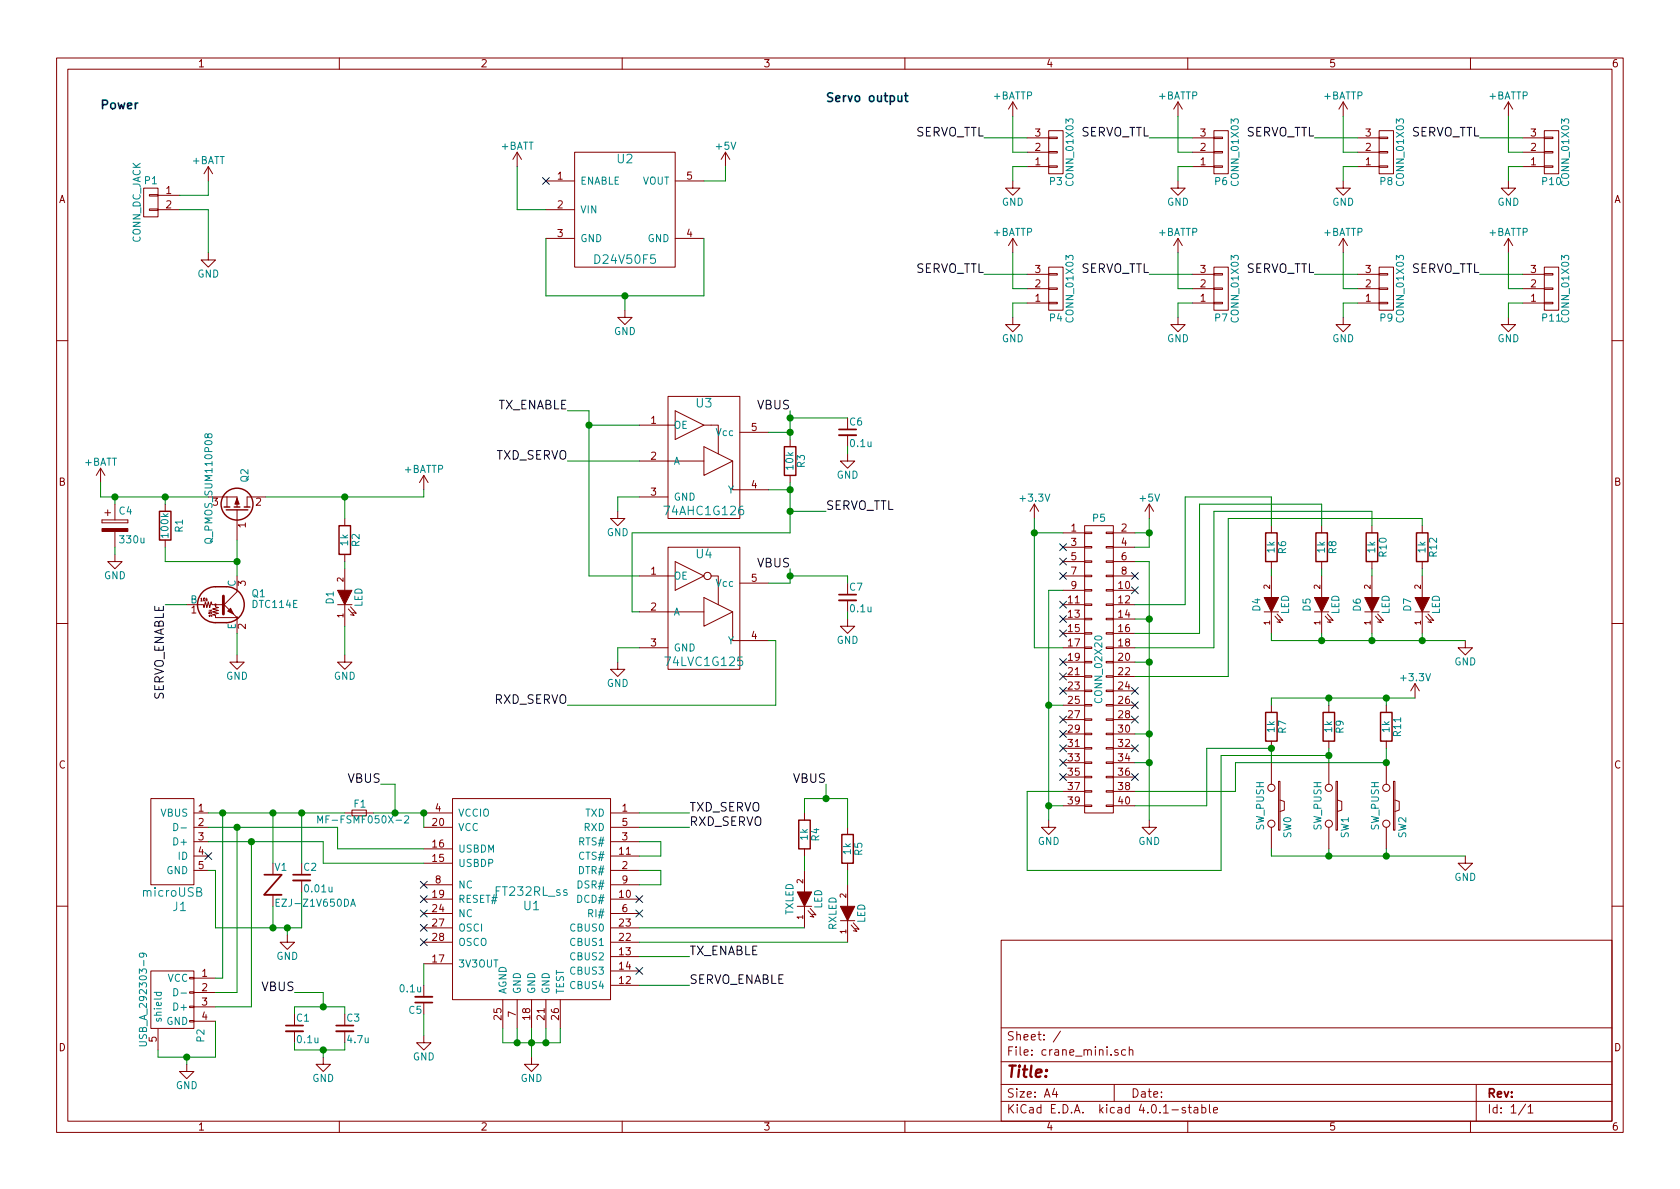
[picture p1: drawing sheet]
<svg xmlns="http://www.w3.org/2000/svg" width="297mm" height="210mm" viewBox="0 0 297 210" stroke-linecap="round" stroke-linejoin="round" font-family="sans-serif">
<g fill="none" stroke="#840000" stroke-width=".18">
<path d="M10 10.3h277v189.9h-277zM12 12.2h273v186.1h-273zM60 10.3v1.9M110 10.3v1.9M160 10.3v1.9M179.1 18l-.8 1.3M179.1 18v2.6M179.1 18l.7 1.3M208.3 18l-.8 1.3M208.3 18v2.6M208.3 18l.7 1.3M210 10.3v1.9"/>
<path d="M237.5 18v2.6M237.5 18l-.8 1.3M237.5 18l.8 1.3M260 10.3v1.9M266.7 18l-.8 1.3M266.7 18v2.6M266.7 18l.8 1.3M25.4 33.3h2.5v5h-2.5zM26.4 37h1.5v.2h-1.5zM26.4 34.4h1.5v.3h-1.5zM27.9 37.1h3.8M27.9 34.5h3.8"/>
<path d="M36.8 29.5l-.7 1.2M36.8 29.5v2.5M36.8 29.5l.8 1.2M91.4 26.9v2.6M91.4 26.9l-.7 1.3M91.4 26.9l.8 1.3M96.5 32h5.1M96.5 37.1h5.1M101.6 26.9h17.8v20.3h-17.8zM119.4 32h5.1M128.3 26.9l-.8 1.3M128.3 26.9v2.6"/>
<path d="M128.3 26.9l.7 1.3M179.1 32v1.3h1.2l-1.2 1.2-1.3-1.2h1.3M181.6 29.5h3.8M181.6 26.9h3.8M181.6 24.4h3.8M185.4 24.3h1.5v.2h-1.5zM185.4 26.8h1.5v.2h-1.5zM185.4 29.3h1.5v.3h-1.5zM185.4 23.1h2.6v7.6h-2.6zM208.3 32v1.3h1.2l-1.2 1.2-1.3-1.2h1.3M210.8 29.5h3.8M210.8 26.9h3.8"/>
<path d="M210.8 24.4h3.8M214.6 24.3h1.6v.2h-1.6zM214.6 26.8h1.6v.2h-1.6zM214.6 29.3h1.6v.3h-1.6zM214.6 23.1h2.6v7.6h-2.6zM237.5 32v1.3h1.3l-1.3 1.2-1.3-1.2h1.3M240 29.5h3.8M240 26.9h3.8M240 24.4h3.8M243.8 24.3h1.6v.2h-1.6zM243.8 26.8h1.6v.2h-1.6zM243.8 29.3h1.6v.3h-1.6z"/>
<path d="M243.8 23.1h2.6v7.6h-2.6zM266.7 32v1.3h1.3l-1.3 1.2-1.3-1.2h1.3M269.2 29.5h3.8M269.2 26.9h3.8M269.2 24.4h3.8M273 24.3h1.6v.2h-1.6zM273 26.8h1.6v.2h-1.6zM273 29.3h1.6v.3h-1.6zM273 23.1h2.6v7.6h-2.6zM36.8 44.7v1.3h1.3l-1.3 1.2-1.2-1.2h1.2M96.5 42.2h5.1M110.5 54.9v1.2h1.3l-1.3 1.3-1.3-1.3h1.3"/>
<path d="M119.4 42.2h5.1M179.1 56.1v1.3h1.2l-1.2 1.3-1.3-1.3h1.3M179.1 42.2v2.5M179.1 42.2l-.8 1.2M179.1 42.2l.7 1.2M181.6 53.6h3.8M181.6 51h3.8M181.6 48.5h3.8M185.4 48.4h1.5v.2h-1.5zM185.4 50.9h1.5v.3h-1.5zM185.4 53.5h1.5v.2h-1.5zM185.4 47.2h2.6v7.7h-2.6z"/>
<path d="M208.3 56.1v1.3h1.2l-1.2 1.3-1.3-1.3h1.3M208.3 42.2v2.5M208.3 42.2l-.8 1.2M208.3 42.2l.7 1.2M210.8 53.6h3.8M210.8 51h3.8M210.8 48.5h3.8M214.6 48.4h1.6v.2h-1.6zM214.6 50.9h1.6v.3h-1.6zM214.6 53.5h1.6v.2h-1.6zM214.6 47.2h2.6v7.7h-2.6zM237.5 56.1v1.3h1.3l-1.3 1.3-1.3-1.3h1.3"/>
<path d="M237.5 42.2l-.8 1.2M237.5 42.2v2.5M237.5 42.2l.8 1.2M240 53.6h3.8M240 51h3.8M240 48.5h3.8M243.8 48.4h1.6v.2h-1.6zM243.8 50.9h1.6v.3h-1.6zM243.8 53.5h1.6v.2h-1.6zM243.8 47.2h2.6v7.7h-2.6zM266.7 56.1v1.3h1.3l-1.3 1.3-1.3-1.3h1.3M266.7 42.2v2.5"/>
<path d="M266.7 42.2l-.8 1.2M266.7 42.2l.8 1.2M269.2 53.6h3.8M269.2 51h3.8M269.2 48.5h3.8M273 48.4h1.6v.2h-1.6zM273 50.9h1.6v.3h-1.6zM273 53.5h1.6v.2h-1.6zM273 47.2h2.6v7.7h-2.6zM10 60.2h2M113 75.2h6.4M118.1 70.1h12.7v21.6h-12.7z"/>
<path d="M119.4 72.6l5.1 2.6-5.1 2.5zM124.5 79l5 2.5-5 2.6zM124.5 75.2h2.5v5.1M130.8 76.4h5.1M139.7 77.7v1.3M149.9 77v2M285 60.2h2M17.8 82.8l-.8 1.3M17.8 82.8v2.5M17.8 82.8l.7 1.3M18 91.9v.6zM18 92.5h4.6z"/>
<path d="M18 91.9h4.6zM18.5 90.7h1.1M19 90.2v1M20.3 98v1.3h1.3l-1.3 1.3-1.3-1.3h1.3M20.3 89.1v2.8M20.3 94v2.8M22.6 91.9v.6zM29.2 89.1v1.3M29.2 95.5v1.3M36.8 87.9h5.1v1.8M40.1 87.9v1.8M41.9 90.2v5.3"/>
<path d="M47 87.9h-3.3v1.8M61 91.7v1.3M61 98v1.3M74.9 84.1v2.5M74.9 84.1l-.7 1.2M74.9 84.1l.8 1.2M109.2 90.4v1.3h1.3l-1.3 1.3-1.3-1.3h1.3M113 81.5h11.5M113 87.9h5.1M118.1 96.8h12.7v21.6h-12.7zM119.4 99.3l5.1 2.5-5.1 2.6zM129.5 81.5v5.1h6.4"/>
<path d="M139.7 84.1v1.2M149.9 80.3v1.2h1.2l-1.2 1.3-1.3-1.3h1.3M182.9 89.1l-.8 1.3M182.9 89.1v2.6M182.9 89.1l.7 1.3M188 94.2h3.8M188 96.8h3.8M188 99.3h3.8M191.8 99.2h1.2v.2h-1.2zM191.8 96.6h1.2v.3h-1.2zM191.8 94.1h1.2v.3h-1.2zM191.8 93h5v50.8h-5z"/>
<path d="M195.6 99.2h1.2v.2h-1.2zM195.6 96.6h1.2v.3h-1.2zM195.6 94.1h1.2v.3h-1.2zM196.8 94.2h3.9M196.8 96.8h3.9M196.8 99.3h3.9M203.2 89.1l-.8 1.3M203.2 89.1v2.6M203.2 89.1l.8 1.3M224.8 93v1.2M224.8 99.3v1.3M233.7 93v1.2"/>
<path d="M233.7 99.3v1.3M242.6 93v1.2M242.6 99.3v1.3M251.5 93v1.2M251.5 99.3v1.3M10 110.3h2M33 106.9h2.9l.2 .5 .2-1 .3 1 .2-1 .3 1 .2-1 .2 .5h1.9M39.4 106.7l2.5 2.5h-3.8v-.4l-.5-.1 1-.2-1-.3 1-.3-1-.2 1-.3-.5-.1v-.4M41.9 115.8v1.3h1.3l-1.3 1.3-1.3-1.3h1.3M41.9 101.8v2.8l-2.5 2.6M41.9 109.5v2.5M59.7 106.9h2.5"/>
<path d="M61 115.8v1.3h1.2l-1.2 1.3-1.3-1.3h1.3M61 100.6v3.8M61 106.9v3.8M61.6 107.7l1 1.1-.6-.1M62 107.3l1 1.2-.6-.2M109.2 117.1v1.3h1.3l-1.3 1.2-1.3-1.2h1.3M113 108.2h11.5M113 101.8h6.4M113 114.5h5.1M124.5 105.7l5 2.5-5 2.5zM125.7 101.8h1.3v5.1M129.5 108.2v5.1h6.4"/>
<path d="M130.8 103.1h5.1M149.9 109.5v1.2h1.2l-1.2 1.3-1.3-1.3h1.3M149.9 106.2v2M188 101.8h3.8M188 114.5h3.8M188 104.4h3.8M188 117.1h3.8M188 106.9h3.8M188 119.6h3.8M188 109.5h3.8M188 112h3.8M191.8 119.5h1.2v.3h-1.2z"/>
<path d="M191.8 117h1.2v.2h-1.2zM191.8 114.4h1.2v.3h-1.2zM191.8 111.9h1.2v.2h-1.2zM191.8 109.3h1.2v.3h-1.2zM191.8 106.8h1.2v.3h-1.2zM191.8 104.3h1.2v.2h-1.2zM191.8 101.7h1.2v.3h-1.2zM195.6 119.5h1.2v.3h-1.2zM195.6 117h1.2v.2h-1.2zM195.6 114.4h1.2v.3h-1.2zM195.6 111.9h1.2v.2h-1.2zM195.6 109.3h1.2v.3h-1.2z"/>
<path d="M195.6 106.8h1.2v.3h-1.2zM195.6 104.3h1.2v.2h-1.2zM195.6 101.7h1.2v.3h-1.2zM196.8 101.8h3.9M196.8 114.5h3.9M196.8 104.4h3.9M196.8 117.1h3.9M196.8 106.9h3.9M196.8 119.6h3.9M196.8 109.5h3.9M196.8 112h3.9M223.5 108.2h2.6"/>
<path d="M224.8 101.8v3.9M224.8 108.2v3.8M225.4 109l1 1.1-.6-.1M225.8 108.6l1 1.1-.6-.1M232.4 108.2h2.5M233.7 101.8v3.9M233.7 108.2v3.8M234.3 109l1 1.1-.6-.1M234.7 108.6l1 1.1-.6-.1M241.3 108.2h2.5M242.6 101.8v3.9M242.6 108.2v3.8"/>
<path d="M243.2 109l1 1.1-.6-.1M243.6 108.6l1 1.1-.6-.1M250.2 108.2h2.5M251.5 101.8v3.9M251.5 108.2v3.8M252.1 109l1 1.1-.6-.1M252.5 108.6l1 1.1-.6-.1M259.1 113.3v1.2h1.2l-1.2 1.3-1.3-1.3h1.3M285 110.3h2M188 129.8h3.8M188 132.3h3.8M188 122.2h3.8"/>
<path d="M188 134.9h3.8M188 124.7h3.8M188 137.4h3.8M188 127.2h3.8M188 139.9h3.8M191.8 139.8h1.2v.3h-1.2zM191.8 137.3h1.2v.2h-1.2zM191.8 134.7h1.2v.3h-1.2zM191.8 132.2h1.2v.3h-1.2zM191.8 129.7h1.2v.2h-1.2zM191.8 127.1h1.2v.3h-1.2zM191.8 124.6h1.2v.2h-1.2z"/>
<path d="M191.8 122h1.2v.3h-1.2zM195.6 139.8h1.2v.3h-1.2zM195.6 137.3h1.2v.2h-1.2zM195.6 134.7h1.2v.3h-1.2zM195.6 132.2h1.2v.3h-1.2zM195.6 129.7h1.2v.2h-1.2zM195.6 127.1h1.2v.3h-1.2zM195.6 124.6h1.2v.2h-1.2zM195.6 122h1.2v.3h-1.2zM196.8 129.8h3.9M196.8 132.3h3.9M196.8 122.2h3.9"/>
<path d="M196.8 134.9h3.9M196.8 124.7h3.9M196.8 137.4h3.9M196.8 127.2h3.9M196.8 139.9h3.9M224.8 124.7v1.3M224.8 131.1v1.2M224.8 134.9v3.8M226.1 138.2h.2v8.6h-.2zM234.9 124.7v1.3M234.9 131.1v1.2M234.9 134.9v3.8"/>
<path d="M236.2 138.2h.3v8.6h-.3zM245.1 124.7v1.3M245.1 131.1v1.2M245.1 134.9v3.8M246.4 138.2h.2v8.6h-.2zM250.2 120.9l-.8 1.3M250.2 120.9v2.5M250.2 120.9l.8 1.3M26.7 141.2h7.6v15.3h-7.6zM34.3 143.8h2.5M34.3 153.9h2.5M34.3 148.8h2.5"/>
<path d="M34.3 146.3h2.5M34.3 151.4h2.5M48.3 158.2v2.1M53.3 155.7v2M62.2 143.3h2.6v1h-2.6zM74.9 143.8h5.1M74.9 146.3h5.1M74.9 156.5h5.1M74.9 159h5.1M74.9 152.6h5.1M74.9 150.1h5.1M80 141.2h27.9v35.6h-27.9z"/>
<path d="M107.9 143.8h5.1M107.9 153.9h5.1M107.9 148.8h5.1M107.9 146.3h5.1M107.9 156.5h5.1M107.9 159h5.1M107.9 151.4h5.1M142.2 143.8v1.2M142.2 150.1v1.3M142.2 153.9v3.8M149.9 146.3v1.3M149.9 152.6v1.3"/>
<path d="M149.9 156.5v3.8M185.4 145v1.3h1.3l-1.3 1.3-1.3-1.3h1.3M188 142.5h3.8M191.8 142.4h1.2v.2h-1.2zM195.6 142.4h1.2v.2h-1.2zM196.8 142.5h3.9M203.2 145v1.3h1.3l-1.3 1.3-1.3-1.3h1.3M224.8 146.3v3.8M226.3 141.5l.8 .2v1.6l-.8 .2M234.9 146.3v3.8M236.5 141.5l.7 .2v1.6l-.7 .2M245.1 146.3v3.8"/>
<path d="M246.6 141.5l.8 .2v1.6l-.8 .2M259.1 151.4v1.2h1.2l-1.2 1.3-1.3-1.3h1.3M10 160.2h2M26.7 171.7h7.6v10.2h-7.6zM33.5 172.8h.8v.3h-.8zM33.5 175.4h.8v.2h-.8zM33.5 177.9h.8v.3h-.8zM34.3 173h3.8M34.3 175.5h3.8M34.3 178h3.8M50.8 165.3v1.3h1.3l-1.3 1.3-1.3-1.3h1.3M74.9 161.5h5.1"/>
<path d="M74.9 166.6h5.1M74.9 164.1h5.1M74.9 170.4h5.1M74.9 174.2v2.1M88.9 176.8v5.1M91.4 176.8v5.1M94 176.8v5.1M96.5 176.8v5.1M99.1 176.8v5.1M107.9 161.5h5.1M107.9 174.2h5.1M107.9 166.6h5.1"/>
<path d="M107.9 169.2h5.1M107.9 164.1h5.1M107.9 171.7h5.1M141 160.3h2.5M142.2 160.3v3.8M142.9 161l1 1.2-.6-.2M143.3 160.6l1 1.2-.7-.1M148.6 162.8h2.5M149.9 162.8v3.8M150.5 163.6l1 1.1-.6-.1M150.9 163.2l1 1.1-.6-.1M177 166.3h108v32h-108z"/>
<path d="M285 160.2h2M27.9 181.9v3.8M33 188.2v1.3h1.3l-1.3 1.2-1.3-1.2h1.3M33.5 180.5h.8v.2h-.8zM34.3 180.6h3.8M52.1 182.4v2M57.1 186.9v1.3h1.3l-1.3 1.3-1.2-1.3h1.2M60 198.3v1.9M61 182.4v2M74.9 183.1v1.3h1.3l-1.3 1.3-1.2-1.3h1.2M94 186.9v1.3h1.2l-1.2 1.3-1.3-1.3h1.3M110 198.3v1.9"/>
<path d="M160 198.3v1.9M177 194.8h108M177 191.8h108M177 187.8h108M177 181.8h108M186.4 192.5l-.3 1h.9M186.8 193v1M187.5 182.3l-1.3 2M197 191.8v3M197.7 185.7a.37 .37 0 0 0-.6 .1l.1 .2 .5 .2v.1l-.2 .3-.4-.1M199 185.7l-.4-.1-.3 .3 .1 .6 .2 .1 .4-.1M199.7 185.7l.2-.1 .4 .1v.9"/>
<path d="M199.7 185.1v1.5M209.6 195.9a.37 .37 0 0 0-.6 .1l.1 .3 .5 .1 .1 .1-.3 .3-.4-.1M210 198.3v1.9M210.1 195.8h.5M210.3 195.3v1.3l.3 .2M211.2 195.9h.5l.1 .9M211.8 196.2l-.5 .1-.2 .2 .2 .3 .5-.1M212.5 195.9l.4-.1 .3 .3-.1 .6h-.6M212.5 195.3v1.5M213.8 195.3v1.3l.2 .2M214.6 196.3l.7-.1-.1-.3-.4-.1-.2 .2v.7h.6M260 198.3v1.9"/>
<path d="M261 191.8v6.5M269.7 195.2l-1.2 2M270.2 195.8l.4-.5v1.5M270.2 196.8h.8"/>
<circle cx="38.1" cy="106.9" r=".13"/>
<circle cx="41.9" cy="109.2" r=".13"/>
<circle cx="125.1" cy="101.8" r=".64"/>
<circle cx="224.8" cy="139.3" r=".63"/>
<circle cx="234.9" cy="139.3" r=".63"/>
<circle cx="245.1" cy="139.3" r=".63"/>
<circle cx="224.8" cy="145.7" r=".63"/>
<circle cx="234.9" cy="145.7" r=".63"/>
<circle cx="245.1" cy="145.7" r=".63"/>
</g>
<g fill="none" stroke="#000084" stroke-width=".18">
<path d="M95.9 31.4l1.2 1.2M97.1 31.4l-1.2 1.2M187.4 96.2l1.2 1.2M187.4 98.7l1.2 1.2M188.6 96.2l-1.2 1.2M188.6 98.7l-1.2 1.2M187.4 101.2l1.2 1.3M187.4 106.3l1.2 1.2M187.4 108.9l1.2 1.2M187.4 111.4l1.2 1.2M187.4 116.5l1.2 1.2M187.4 119l1.2 1.2"/>
<path d="M188.6 101.2l-1.2 1.3M188.6 116.5l-1.2 1.2M188.6 106.3l-1.2 1.2M188.6 108.9l-1.2 1.2M188.6 111.4l-1.2 1.2M188.6 119l-1.2 1.2M200.1 101.2l1.2 1.3M200.1 103.8l1.2 1.2M201.3 101.2l-1.2 1.3M201.3 103.8l-1.2 1.2M187.4 121.6l1.2 1.2M187.4 126.6l1.2 1.3"/>
<path d="M187.4 129.2l1.2 1.2M187.4 131.7l1.2 1.2M187.4 134.3l1.2 1.2M187.4 136.8l1.2 1.2M188.6 121.6l-1.2 1.2M188.6 126.6l-1.2 1.3M188.6 129.2l-1.2 1.2M188.6 131.7l-1.2 1.2M188.6 134.3l-1.2 1.2M188.6 136.8l-1.2 1.2M200.1 124.1l1.2 1.2M200.1 131.7l1.2 1.2"/>
<path d="M200.1 136.8l1.2 1.2M200.1 126.6l1.2 1.3M200.1 121.6l1.2 1.2M201.3 124.1l-1.2 1.2M201.3 136.8l-1.2 1.2M201.3 131.7l-1.2 1.2M201.3 126.6l-1.2 1.3M201.3 121.6l-1.2 1.2M36.2 150.8l1.2 1.2M37.4 150.8l-1.2 1.2M74.3 155.8l1.2 1.3M74.3 158.4l1.2 1.2"/>
<path d="M75.5 155.8l-1.2 1.3M75.5 158.4l-1.2 1.2M112.4 158.4l1.2 1.2M113.6 158.4l-1.2 1.2M74.3 160.9l1.2 1.2M74.3 163.5l1.2 1.2M74.3 166l1.2 1.2M75.5 160.9l-1.2 1.2M75.5 163.5l-1.2 1.2M75.5 166l-1.2 1.2M112.4 160.9l1.2 1.2M112.4 171.1l1.2 1.2"/>
<path d="M113.6 160.9l-1.2 1.2M113.6 171.1l-1.2 1.2"/>
</g>
<path d="M148.3 77h3.1M148.3 106.2h3.1M46.7 158.2h3.1M51.8 155.7h3.1M73.4 176.3h3.1M50.5 182.4h3.1M59.4 182.4h3.1" fill="none" stroke="#840000" stroke-width=".33"/>
<path d="M148.3 75.9h3.1M148.3 105.2h3.1M46.7 154.7h3.1M49.8 154.7l-3.1 3.5M51.8 154.7h3.1M73.4 177.3h3.1M50.5 181.4h3.1M59.4 181.4h3.1" fill="none" stroke="#840000" stroke-width=".3"/>
<g fill="none" stroke="#008484" stroke-width=".18">
<path d="M30.7 145.6a.64 .64 0 0 1 .8 .6 .64 .64 0 0 1-.8 .7zM32 146.4h1M34.8 157.7l.7-.1 .1-.2-.1-.3-.2-.1h-.5v1.5h.6l.3-.3v-.2l-.4-.3M48.8 159.6h.5M49.4 159h-.6v1.3h.6M56.2 145.5v-1.2l.4 .9 .4-.9v1.2M62.1 159.9h.6M71.6 144.4l.4-.1 .2 .1 .1 .2-.8 .9h.8M25.2 168.5l.2 .3v.2l-.2 .3-.5-.1-.1-.4 .3-.3a.84 .84 0 0 1 1 .4v.3M27.3 175.5h1.2M27.7 175.5v.3l.2 .3 .5-.1v-.5M30.7 174.8a.64 .64 0 0 1 .8 .7 .64 .64 0 0 1-.8 .6z"/>
<path d="M32 175.6h1M62 160.3l.4-1.3 .4 1.3M24.6 184.2h1.1l.2 .2v.3l-.2 .2h-1.1"/>
</g>
<path d="M159.9 16.9h.6M160.1 16.4v1.3l.4 .3" fill="none" stroke="#0000c2" stroke-width=".3"/>
<g fill="none" stroke="#840000" stroke-width=".25">
<path d="M138.7 79h2v5.1h-2zM28.2 90.4h2v5.1h-2zM39.6 89.7h1M40 90.2h3.8M41.4 89.7h1M43.2 89.7h1M59.9 93h2.1v5h-2.1zM223.8 94.2h2v5.1h-2zM232.7 94.2h2v5.1h-2zM241.6 94.2h2v5.1h-2zM250.4 94.2h2.1v5.1h-2.1zM35.8 104.7a3.3 3.3 0 0 1 2.3-.9h1.9a3.2 3.2 0 0 1 3.2 3.1 3.2 3.2 0 0 1-3.2 3.2h-1.9a3.2 3.2 0 0 1-2.9-2 3.2 3.2 0 0 1 .6-3.4z"/>
<path d="M223.8 126h2v5.1h-2zM233.9 126h2.1v5.1h-2.1zM244.1 126h2v5.1h-2zM141.2 145h2.1v5.1h-2.1zM148.8 147.6h2.1v5h-2.1z"/>
<circle cx="41.9" cy="89.1" r="2.82"/>
</g>
<g fill="#840000" stroke="#840000" stroke-width=".18">
<path d="M141 157.7h2.5l-1.3 2.6z"/>
<path d="M148.6 160.3h2.5l-1.2 2.5z"/>
<path d="M223.5 105.7h2.6l-1.3 2.5z"/>
<path d="M232.4 105.7h2.5l-1.2 2.5z"/>
<path d="M241.3 105.7h2.5l-1.2 2.5z"/>
<path d="M250.2 105.7h2.5l-1.2 2.5z"/>
<path d="M41.9 88.1l.4 1h-.8z"/>
<path d="M40.3 108.1l.5-.5 .5 1z"/>
<path d="M59.7 104.4h2.5l-1.2 2.5z"/>
<path d="M18 93.5h4.6v.5h-4.6z"/>
</g>
<g fill="none" stroke="#008400" stroke-width=".18">
<path d="M31.7 37.1h5.1v7.6M36.8 32v2.5h-5.1M91.4 29.5v7.6h5.1M128.3 29.5v2.5h-3.8M174 24.4h7.6M179.1 20.6v6.3h2.5M181.6 29.5h-2.5v2.5M203.2 24.4h7.6M208.3 20.6v6.3h2.5M210.8 29.5h-2.5v2.5M232.4 24.4h7.6M237.5 20.6v6.3h2.5"/>
<path d="M240 29.5h-2.5v2.5M261.6 24.4h7.6M266.7 20.6v6.3h2.5M269.2 29.5h-2.5v2.5M96.5 42.2v10.1h28v-10.1M110.5 52.3v2.6M174 48.5h7.6M179.1 44.7v6.3h2.5M181.6 53.6h-2.5v2.5M203.2 48.5h7.6M208.3 44.7v6.3h2.5M210.8 53.6h-2.5v2.5"/>
<path d="M232.4 48.5h7.6M237.5 44.7v6.3h2.5M240 53.6h-2.5v2.5M261.6 48.5h7.6M266.7 44.7v6.3h2.5M269.2 53.6h-2.5v2.5M100.3 72.6h3.8v29.2h8.9M104.1 75.2h8.9M135.9 76.4h3.8M139.7 72.6v5.1M139.7 73.9h10.2M149.9 79v1.3"/>
<path d="M17.8 85.3v2.6h19M20.3 87.9v1.2M20.3 96.8v1.2M29.2 96.8v2.5h12.7M29.2 87.9v1.2M41.9 95.5v6.3M61 87.9v3.8M61 99.3v1.3M74.9 86.6v1.3h-27.9M100.3 81.5h12.7M113 87.9h-3.8v2.5M135.9 86.6h3.8"/>
<path d="M139.7 85.3v8.9h-27.9v14h1.2M139.7 90.4h6.3M182.9 91.7v22.8h5.1M182.9 94.2h5.1M200.7 94.2h2.5M200.7 99.3h2.5v45.7M203.2 91.7v5.1h-2.5M224.8 93v-5.1h-15.3v19h-8.8M233.7 93v-3.9h-21.6v22.9h-11.4M242.6 93v-2.6h-28v24.1h-13.9M251.5 93v-1.3h-34.3v27.9h-16.5M29.2 106.9h3.8"/>
<path d="M41.9 112v3.8M61 110.7v5.1M113 114.5h-3.8v2.6M135.9 113.3h1.3v11.4h-36.9M139.7 100.6v2.5h-3.8M139.7 101.8h10.2v1.3M149.9 108.2v1.3M188 104.4h-2.6v40.6M200.7 109.5h2.5M200.7 117.1h2.5M224.8 112v1.3h34.3M224.8 100.6v1.2"/>
<path d="M233.7 100.6v1.2M233.7 112v1.3M242.6 100.6v1.2M242.6 112v1.3M251.5 100.6v1.2M251.5 112v1.3M67.3 138.7h2.5v5.1M146 138.7v2.5M185.4 124.7h2.6M200.7 129.8h2.5M200.7 134.9h2.5M224.8 134.9v-2.6h-11.4v10.2h-12.7"/>
<path d="M234.9 133.6h-19v20.3h-34.3v-14h6.4M234.9 123.4v1.3M234.9 132.3v2.6M245.1 123.4v1.3M245.1 132.3v2.6h-26.7v5h-17.7M250.2 123.4h-25.4v1.3M36.8 146.3h22.9v3.8h15.2M36.8 148.8h20.3v3.8h17.8M36.8 143.8h24.2M36.8 153.9h1.3v10.2h15.2v-6.4M39.4 143.8v29.2h-1.3M41.9 146.3v29.2h-3.8"/>
<path d="M44.4 148.8v29.2h-6.3M48.3 143.8v8.8M53.3 143.8v8.8M66 143.8h8.9v2.5M113 146.3h8.9M113 148.8h3.8v2.6h-3.8M113 143.8h8.9M113 153.9h3.8v2.6h-3.8M142.2 143.8v-2.6h7.7v5.1M142.2 151.4v2.5M149.9 153.9v2.6M185.4 142.5h2.6"/>
<path d="M224.8 150.1v1.3h34.3M234.9 150.1v1.3M245.1 150.1v1.3M48.3 160.3v3.8M50.8 164.1v1.2M52.1 175.5h5v2.5M52.1 179.3v-1.3h8.9v1.3M74.9 170.4v3.8M74.9 179.3v3.8M113 164.1h29.2M113 169.2h8.9M113 166.6h36.9"/>
<path d="M113 174.2h8.9M33 186.9v1.3M38.1 180.6v6.3h-10.2v-1.2M52.1 184.4v1.3h8.9v-1.3M57.1 185.7v1.2M88.9 181.9v2.5h10.2v-2.5M91.4 181.9v2.5M94 181.9v5M96.5 181.9v2.5"/>
</g>
<g fill="#008400" stroke="#008400" stroke-width=".25">
<circle cx="91.4" cy="184.4" r=".51"/>
<circle cx="94" cy="184.4" r=".51"/>
<circle cx="96.5" cy="184.4" r=".51"/>
<circle cx="53.3" cy="143.8" r=".51"/>
<circle cx="50.8" cy="164.1" r=".51"/>
<circle cx="69.9" cy="143.8" r=".51"/>
<circle cx="57.2" cy="185.7" r=".51"/>
<circle cx="57.2" cy="178" r=".51"/>
<circle cx="74.9" cy="143.8" r=".51"/>
<circle cx="48.3" cy="143.8" r=".51"/>
<circle cx="48.3" cy="164.1" r=".51"/>
<circle cx="110.5" cy="52.3" r=".51"/>
<circle cx="139.7" cy="76.4" r=".51"/>
<circle cx="139.7" cy="86.6" r=".51"/>
<circle cx="104.1" cy="75.2" r=".51"/>
<circle cx="139.7" cy="90.4" r=".51"/>
<circle cx="146.1" cy="141.2" r=".51"/>
<circle cx="233.7" cy="113.3" r=".51"/>
<circle cx="242.6" cy="113.3" r=".51"/>
<circle cx="251.5" cy="113.3" r=".51"/>
<circle cx="235" cy="151.4" r=".51"/>
<circle cx="245.1" cy="151.4" r=".51"/>
<circle cx="203.2" cy="94.2" r=".51"/>
<circle cx="185.4" cy="124.7" r=".51"/>
<circle cx="185.4" cy="142.5" r=".51"/>
<circle cx="203.2" cy="109.5" r=".51"/>
<circle cx="203.2" cy="117.1" r=".51"/>
<circle cx="203.2" cy="129.8" r=".51"/>
<circle cx="203.2" cy="134.9" r=".51"/>
<circle cx="245.1" cy="134.9" r=".51"/>
<circle cx="235" cy="133.6" r=".51"/>
<circle cx="224.8" cy="132.3" r=".51"/>
<circle cx="182.9" cy="94.2" r=".51"/>
<circle cx="235" cy="123.4" r=".51"/>
<circle cx="245.1" cy="123.4" r=".51"/>
<circle cx="39.4" cy="143.8" r=".51"/>
<circle cx="41.9" cy="146.3" r=".51"/>
<circle cx="44.5" cy="148.8" r=".51"/>
<circle cx="33" cy="186.9" r=".51"/>
<circle cx="41.9" cy="99.3" r=".51"/>
<circle cx="139.7" cy="101.8" r=".51"/>
<circle cx="139.7" cy="73.9" r=".51"/>
<circle cx="61" cy="87.9" r=".51"/>
<circle cx="29.2" cy="87.9" r=".51"/>
<circle cx="20.3" cy="87.9" r=".51"/>
</g>
<path d="M39.5 105.4v3.2z" fill="#840000" stroke="#840000" stroke-width=".51"/>
<text font-size="2.8" fill="#840000" x="178" y="190.5">Title:</text>
<g font-size="2.1" fill="#0000c2">
<text x="17.8" y="19.3">Power</text>
<text x="146" y="18">Servo output</text>
</g>
<g font-size="2.1" fill="#008484">
<text x="109.1" y="28.9">U2</text>
<text x="105.4" y="46.7">D24V50F5</text>
<text x="123.1" y="72.1">U3</text>
<text x="117.8" y="91.1">74AHC1G126</text>
<text x="123.1" y="98.7">U4</text>
<text x="118" y="117.8">74LVC1G125</text>
<text x="25.3" y="158.6">microUSB</text>
<text x="30.6" y="161.1">J1</text>
<text x="87.7" y="158.4">FT232RL_ss</text>
<text x="92.6" y="161">U1</text>
</g>
<g font-size="2.1">
<text x="161.5" y="24.1">SERVO_TTL</text>
<text x="190.7" y="24.1">SERVO_TTL</text>
<text x="219.9" y="24.1">SERVO_TTL</text>
<text x="249.1" y="24.1">SERVO_TTL</text>
<text x="161.5" y="48.3">SERVO_TTL</text>
<text x="190.7" y="48.3">SERVO_TTL</text>
<text x="219.9" y="48.3">SERVO_TTL</text>
<text x="249.1" y="48.3">SERVO_TTL</text>
<text x="87.7" y="72.4">TX_ENABLE</text>
<text x="133.8" y="72.4">VBUS</text>
<text x="87.5" y="81.3">TXD_SERVO</text>
<text x="146" y="90.2">SERVO_TTL</text>
<text x="133.8" y="100.3">VBUS</text>
<text x="29" y="124.3" transform="rotate(-90 29 124.3)">SERVO_ENABLE</text>
<text x="87.2" y="124.5">RXD_SERVO</text>
<text x="61.4" y="138.4">VBUS</text>
<text x="121.9" y="143.5">TXD_SERVO</text>
<text x="140.2" y="138.4">VBUS</text>
<text x="121.9" y="146">RXD_SERVO</text>
<text x="121.9" y="168.9">TX_ENABLE</text>
<text x="121.9" y="174">SERVO_ENABLE</text>
<text x="46.2" y="175.3">VBUS</text>
</g>
<g font-size="2.1" fill="#840000">
<text x="178" y="184">Sheet: /</text>
<text x="178" y="186.7">File: crane_mini.sch</text>
<text x="178" y="196.9">KiCad E.D.A. kicad 4.0.1-stable</text>
<text x="178" y="194.1">Size: A4</text>
<text x="200" y="194.1">Date:</text>
<text x="263" y="194.1">Rev:</text>
<text x="263" y="196.9">Id: 1/1</text>
</g>
<g font-size="1.8" fill="#840000">
<text x="35" y="11.9">1</text>
<text x="85" y="11.9">2</text>
<text x="135" y="11.9">3</text>
<text x="185" y="11.9">4</text>
<text x="235" y="11.9">5</text>
<text x="285" y="11.9">6</text>
<text x="183" y="29.2">1</text>
<text x="183" y="26.7">2</text>
<text x="183" y="24.1">3</text>
<text x="212.2" y="29.2">1</text>
<text x="212.2" y="26.7">2</text>
<text x="212.2" y="24.1">3</text>
<text x="241.5" y="29.2">1</text>
<text x="241.5" y="26.7">2</text>
<text x="241.5" y="24.1">3</text>
<text x="270.7" y="29.2">1</text>
<text x="270.7" y="26.7">2</text>
<text x="270.7" y="24.1">3</text>
<text x="10.4" y="35.9">A</text>
<text x="29.4" y="34.3">1</text>
<text x="98.6" y="31.7">1</text>
<text x="121.4" y="31.7">5</text>
<text x="285.4" y="35.9">A</text>
<text x="29.4" y="36.8">2</text>
<text x="98.6" y="36.8">2</text>
<text x="98.6" y="41.9">3</text>
<text x="121.4" y="41.9">4</text>
<text x="183" y="53.3">1</text>
<text x="183" y="50.8">2</text>
<text x="183" y="48.3">3</text>
<text x="212.2" y="53.3">1</text>
<text x="212.2" y="50.8">2</text>
<text x="212.2" y="48.3">3</text>
<text x="241.5" y="53.3">1</text>
<text x="241.5" y="50.8">2</text>
<text x="241.5" y="48.3">3</text>
<text x="270.7" y="53.3">1</text>
<text x="270.7" y="50.8">2</text>
<text x="270.7" y="48.3">3</text>
<text x="115.1" y="74.9">1</text>
<text x="132.9" y="76.2">5</text>
<text x="115.1" y="81.3">2</text>
<text x="10.4" y="85.9">B</text>
<text x="45.2" y="89.4">2</text>
<text x="115.1" y="87.6">3</text>
<text x="132.9" y="86.4">4</text>
<text x="285.4" y="85.9">B</text>
<text x="43.4" y="93.3" transform="rotate(-90 43.4 93.3)">1</text>
<text x="189.4" y="94">1</text>
<text x="198.3" y="94">2</text>
<text x="115.1" y="101.6">1</text>
<text x="189.4" y="96.5">3</text>
<text x="189.4" y="99.1">5</text>
<text x="189.4" y="101.6">7</text>
<text x="198.3" y="96.5">4</text>
<text x="198.3" y="99.1">6</text>
<text x="198.3" y="101.6">8</text>
<text x="43.4" y="103.6" transform="rotate(-90 43.4 103.6)">3</text>
<text x="115.1" y="107.9">2</text>
<text x="132.9" y="102.9">5</text>
<text x="188.9" y="106.7">11</text>
<text x="189.4" y="104.1">9</text>
<text x="197.8" y="104.1">10</text>
<text x="197.8" y="106.7">12</text>
<text x="33.8" y="108.5">1</text>
<text x="43.4" y="111.2" transform="rotate(-90 43.4 111.2)">2</text>
<text x="132.9" y="113">4</text>
<text x="188.9" y="109.2">13</text>
<text x="188.9" y="111.8">15</text>
<text x="197.8" y="109.2">14</text>
<text x="197.8" y="111.8">16</text>
<text x="115.1" y="114.3">3</text>
<text x="188.9" y="119.4">21</text>
<text x="188.9" y="114.3">17</text>
<text x="188.9" y="116.8">19</text>
<text x="197.8" y="116.8">20</text>
<text x="197.8" y="119.4">22</text>
<text x="197.8" y="114.3">18</text>
<text x="188.9" y="121.9">23</text>
<text x="188.9" y="124.5">25</text>
<text x="197.8" y="121.9">24</text>
<text x="197.8" y="124.5">26</text>
<text x="188.9" y="127">27</text>
<text x="188.9" y="129.5">29</text>
<text x="197.8" y="129.5">30</text>
<text x="197.8" y="127">28</text>
<text x="10.4" y="135.9">C</text>
<text x="188.9" y="132.1">31</text>
<text x="188.9" y="134.6">33</text>
<text x="188.9" y="137.2">35</text>
<text x="197.8" y="132.1">32</text>
<text x="197.8" y="134.6">34</text>
<text x="197.8" y="137.2">36</text>
<text x="285.4" y="135.9">C</text>
<text x="35.1" y="143.5">1</text>
<text x="77" y="143.5">4</text>
<text x="110" y="143.5">1</text>
<text x="188.9" y="139.7">37</text>
<text x="188.9" y="142.2">39</text>
<text x="197.8" y="142.2">40</text>
<text x="197.8" y="139.7">38</text>
<text x="35.1" y="146">2</text>
<text x="35.1" y="148.6">3</text>
<text x="76.5" y="146">20</text>
<text x="76.5" y="149.9">16</text>
<text x="110" y="148.6">3</text>
<text x="110" y="146">5</text>
<text x="35.1" y="151.1">4</text>
<text x="35.1" y="153.7">5</text>
<text x="76.5" y="152.4">15</text>
<text x="109.5" y="151.1">11</text>
<text x="110" y="153.7">2</text>
<text x="76.5" y="161.3">24</text>
<text x="76.5" y="158.7">19</text>
<text x="77" y="156.2">8</text>
<text x="109.5" y="158.7">10</text>
<text x="110" y="161.3">6</text>
<text x="110" y="156.2">9</text>
<text x="76.5" y="163.8">27</text>
<text x="76.5" y="166.4">28</text>
<text x="109.5" y="166.4">22</text>
<text x="109.5" y="163.8">23</text>
<text x="35.7" y="172.7">1</text>
<text x="76.5" y="170.2">17</text>
<text x="109.5" y="174">12</text>
<text x="109.5" y="168.9">13</text>
<text x="109.5" y="171.4">14</text>
<text x="35.7" y="175.3">2</text>
<text x="35.7" y="177.8">3</text>
<text x="91.2" y="179.8" transform="rotate(-90 91.2 179.8)">7</text>
<text x="10.4" y="185.9">D</text>
<text x="27.7" y="184.2" transform="rotate(-90 27.7 184.2)">5</text>
<text x="35.7" y="180.3">4</text>
<text x="88.6" y="180.3" transform="rotate(-90 88.6 180.3)">25</text>
<text x="93.7" y="180.3" transform="rotate(-90 93.7 180.3)">18</text>
<text x="96.3" y="180.3" transform="rotate(-90 96.3 180.3)">21</text>
<text x="98.8" y="180.3" transform="rotate(-90 98.8 180.3)">26</text>
<text x="285.4" y="185.9">D</text>
<text x="35" y="199.9">1</text>
<text x="85" y="199.9">2</text>
<text x="135" y="199.9">3</text>
<text x="185" y="199.9">4</text>
<text x="235" y="199.9">5</text>
<text x="285" y="199.9">6</text>
</g>
<g font-size="1.8" fill="#008484">
<text x="175.6" y="17.6">+BATTP</text>
<text x="204.8" y="17.6">+BATTP</text>
<text x="234" y="17.6">+BATTP</text>
<text x="263.2" y="17.6">+BATTP</text>
<text x="34" y="29">+BATT</text>
<text x="88.6" y="26.5">+BATT</text>
<text x="126.7" y="26.5">+5V</text>
<text x="25.6" y="32.6">P1</text>
<text x="102.6" y="32.6">ENABLE</text>
<text x="113.5" y="32.6">VOUT</text>
<text x="185.6" y="32.7">P3</text>
<text x="189.8" y="32.6" transform="rotate(-90 189.8 32.6)">CONN_01X03</text>
<text x="214.8" y="32.7">P6</text>
<text x="219" y="32.6" transform="rotate(-90 219 32.6)">CONN_01X03</text>
<text x="244" y="32.7">P8</text>
<text x="248.2" y="32.6" transform="rotate(-90 248.2 32.6)">CONN_01X03</text>
<text x="272.7" y="32.7">P10</text>
<text x="277.4" y="32.6" transform="rotate(-90 277.4 32.6)">CONN_01X03</text>
<text x="102.6" y="37.7">VIN</text>
<text x="175.6" y="41.7">+BATTP</text>
<text x="177.1" y="36.4">GND</text>
<text x="204.8" y="41.7">+BATTP</text>
<text x="206.3" y="36.4">GND</text>
<text x="234" y="41.7">+BATTP</text>
<text x="235.5" y="36.4">GND</text>
<text x="263.2" y="41.7">+BATTP</text>
<text x="264.7" y="36.4">GND</text>
<text x="24.8" y="43" transform="rotate(-90 24.8 43)">CONN_DC_JACK</text>
<text x="102.6" y="42.8">GND</text>
<text x="114.4" y="42.8">GND</text>
<text x="34.9" y="49.1">GND</text>
<text x="108.5" y="59.2">GND</text>
<text x="185.6" y="56.8">P4</text>
<text x="189.8" y="56.7" transform="rotate(-90 189.8 56.7)">CONN_01X03</text>
<text x="214.8" y="56.8">P7</text>
<text x="219" y="56.7" transform="rotate(-90 219 56.7)">CONN_01X03</text>
<text x="244" y="56.8">P9</text>
<text x="248.2" y="56.7" transform="rotate(-90 248.2 56.7)">CONN_01X03</text>
<text x="272.7" y="56.8">P11</text>
<text x="277.4" y="56.7" transform="rotate(-90 277.4 56.7)">CONN_01X03</text>
<text x="177.1" y="60.5">GND</text>
<text x="206.3" y="60.5">GND</text>
<text x="235.5" y="60.5">GND</text>
<text x="264.7" y="60.5">GND</text>
<text x="119.1" y="75.8">OE</text>
<text x="126.6" y="77.1">Vcc</text>
<text x="150.2" y="75.2">C6</text>
<text x="14.9" y="82.3">+BATT</text>
<text x="71.5" y="83.6">+BATTP</text>
<text x="119.1" y="82.2">A</text>
<text x="140.3" y="83" transform="rotate(-90 140.3 83)">10k</text>
<text x="142.3" y="82.6" transform="rotate(-90 142.3 82.6)">R3</text>
<text x="150.4" y="79">0.1u</text>
<text x="37.6" y="89.4">3</text>
<text x="43.9" y="85.2" transform="rotate(-90 43.9 85.2)">Q2</text>
<text x="119.1" y="88.5">GND</text>
<text x="128.6" y="87.2">Y</text>
<text x="147.9" y="84.6">GND</text>
<text x="180.5" y="88.7">+3.3V</text>
<text x="201.6" y="88.7">+5V</text>
<text x="21.1" y="91">C4</text>
<text x="29.8" y="94.9" transform="rotate(-90 29.8 94.9)">100k</text>
<text x="32.3" y="94.1" transform="rotate(-90 32.3 94.1)">R1</text>
<text x="37.5" y="95.7" transform="rotate(-90 37.5 95.7)">Q_PMOS_SUM110P08</text>
<text x="107.3" y="94.8">GND</text>
<text x="193.2" y="92.2">P5</text>
<text x="21.3" y="96.1">330u</text>
<text x="61.5" y="96.5" transform="rotate(-90 61.5 96.5)">1k</text>
<text x="63.6" y="96.6" transform="rotate(-90 63.6 96.6)">R2</text>
<text x="225.3" y="97.7" transform="rotate(-90 225.3 97.7)">1k</text>
<text x="227.4" y="97.9" transform="rotate(-90 227.4 97.9)">R6</text>
<text x="234.2" y="97.7" transform="rotate(-90 234.2 97.7)">1k</text>
<text x="236.3" y="97.9" transform="rotate(-90 236.3 97.9)">R8</text>
<text x="243.1" y="97.7" transform="rotate(-90 243.1 97.7)">1k</text>
<text x="245.2" y="98.4" transform="rotate(-90 245.2 98.4)">R10</text>
<text x="252" y="97.7" transform="rotate(-90 252 97.7)">1k</text>
<text x="254.1" y="98.4" transform="rotate(-90 254.1 98.4)">R12</text>
<text x="18.4" y="102.4">GND</text>
<text x="33.7" y="106.7">B</text>
<text x="41.7" y="103.8" transform="rotate(-90 41.7 103.8)">C</text>
<text x="44.6" y="105.6">Q1</text>
<text x="44.7" y="107.5">DTC114E</text>
<text x="59" y="106.8" transform="rotate(-90 59 106.8)">D1</text>
<text x="64.1" y="107.4" transform="rotate(-90 64.1 107.4)">LED</text>
<text x="119.1" y="102.5">OE</text>
<text x="126.6" y="103.8">Vcc</text>
<text x="150.2" y="104.4">C7</text>
<text x="41.7" y="111.3" transform="rotate(-90 41.7 111.3)">E</text>
<text x="119.1" y="108.8">A</text>
<text x="128.6" y="113.9">Y</text>
<text x="147.9" y="113.8">GND</text>
<text x="150.4" y="108.2">0.1u</text>
<text x="222.8" y="108" transform="rotate(-90 222.8 108)">D4</text>
<text x="227.9" y="108.7" transform="rotate(-90 227.9 108.7)">LED</text>
<text x="231.7" y="108" transform="rotate(-90 231.7 108)">D5</text>
<text x="236.8" y="108.7" transform="rotate(-90 236.8 108.7)">LED</text>
<text x="240.6" y="108" transform="rotate(-90 240.6 108)">D6</text>
<text x="245.7" y="108.7" transform="rotate(-90 245.7 108.7)">LED</text>
<text x="249.5" y="108" transform="rotate(-90 249.5 108)">D7</text>
<text x="254.6" y="108.7" transform="rotate(-90 254.6 108.7)">LED</text>
<text x="119.1" y="115.2">GND</text>
<text x="257.1" y="117.6">GND</text>
<text x="40" y="120.2">GND</text>
<text x="59" y="120.2">GND</text>
<text x="107.3" y="121.5">GND</text>
<text x="194.9" y="124" transform="rotate(-90 194.9 124)">CONN_02X20</text>
<text x="247.9" y="120.4">+3.3V</text>
<text x="225.3" y="129.5" transform="rotate(-90 225.3 129.5)">1k</text>
<text x="227.4" y="129.6" transform="rotate(-90 227.4 129.6)">R7</text>
<text x="235.5" y="129.5" transform="rotate(-90 235.5 129.5)">1k</text>
<text x="237.5" y="129.6" transform="rotate(-90 237.5 129.6)">R9</text>
<text x="245.7" y="129.5" transform="rotate(-90 245.7 129.5)">1k</text>
<text x="247.7" y="130.1" transform="rotate(-90 247.7 130.1)">R11</text>
<text x="62.6" y="142.8">F1</text>
<text x="28.4" y="144.4">VBUS</text>
<text x="31" y="149.5">D+</text>
<text x="57.4" y="145.6">MF-FSMF050X-2</text>
<text x="81" y="144.4">VCCIO</text>
<text x="81" y="146.9">VCC</text>
<text x="102.4" y="149.5">RTS#</text>
<text x="103.2" y="146.9">RXD</text>
<text x="103.4" y="144.4">TXD</text>
<text x="142.8" y="148.5" transform="rotate(-90 142.8 148.5)">1k</text>
<text x="144.8" y="148.7" transform="rotate(-90 144.8 148.7)">R4</text>
<text x="183.5" y="149.4">GND</text>
<text x="201.2" y="149.4">GND</text>
<text x="223.5" y="146.9" transform="rotate(-90 223.5 146.9)">SW_PUSH</text>
<text x="228.3" y="148.2" transform="rotate(-90 228.3 148.2)">SW0</text>
<text x="233.6" y="146.9" transform="rotate(-90 233.6 146.9)">SW_PUSH</text>
<text x="238.5" y="148.2" transform="rotate(-90 238.5 148.2)">SW1</text>
<text x="243.8" y="146.9" transform="rotate(-90 243.8 146.9)">SW_PUSH</text>
<text x="248.6" y="148.2" transform="rotate(-90 248.6 148.2)">SW2</text>
<text x="29.3" y="154.6">GND</text>
<text x="31.5" y="152">ID</text>
<text x="48.6" y="154">V1</text>
<text x="53.7" y="154">C2</text>
<text x="81" y="153.3">USBDP</text>
<text x="81" y="150.7">USBDM</text>
<text x="102.3" y="154.6">DTR#</text>
<text x="102.4" y="152">CTS#</text>
<text x="150.4" y="151.1" transform="rotate(-90 150.4 151.1)">1k</text>
<text x="152.5" y="151.2" transform="rotate(-90 152.5 151.2)">R5</text>
<text x="257.1" y="155.7">GND</text>
<text x="49.5" y="160.3">EZJ-Z1V650DA</text>
<text x="54" y="157.8">0.01u</text>
<text x="81" y="157.1">NC</text>
<text x="81" y="159.6">RESET#</text>
<text x="102.1" y="159.6">DCD#</text>
<text x="102.2" y="157.1">DSR#</text>
<text x="140.3" y="161.9" transform="rotate(-90 140.3 161.9)">TXLED</text>
<text x="145.3" y="160.7" transform="rotate(-90 145.3 160.7)">LED</text>
<text x="81" y="162.2">NC</text>
<text x="81" y="164.7">OSCI</text>
<text x="81" y="167.3">OSCO</text>
<text x="100.9" y="167.3">CBUS1</text>
<text x="100.9" y="164.7">CBUS0</text>
<text x="104.2" y="162.2">RI#</text>
<text x="147.9" y="164.5" transform="rotate(-90 147.9 164.5)">RXLED</text>
<text x="153" y="163.3" transform="rotate(-90 153 163.3)">LED</text>
<text x="29.5" y="173.6">VCC</text>
<text x="48.8" y="169.7">GND</text>
<text x="81" y="171.1">3V3OUT</text>
<text x="100.9" y="169.8">CBUS2</text>
<text x="100.9" y="172.3">CBUS3</text>
<text x="31" y="178.7">D+</text>
<text x="70.8" y="175.5">0.1u</text>
<text x="72.3" y="179.3">C5</text>
<text x="89.5" y="175.8" transform="rotate(-90 89.5 175.8)">AGND</text>
<text x="92.1" y="175.8" transform="rotate(-90 92.1 175.8)">GND</text>
<text x="94.6" y="175.8" transform="rotate(-90 94.6 175.8)">GND</text>
<text x="97.2" y="175.8" transform="rotate(-90 97.2 175.8)">GND</text>
<text x="99.7" y="175.8" transform="rotate(-90 99.7 175.8)">TEST</text>
<text x="100.9" y="174.9">CBUS4</text>
<text x="26" y="184" transform="rotate(-90 26 184)">USB_A_292303-9</text>
<text x="28.6" y="180.8" transform="rotate(-90 28.6 180.8)">shield</text>
<text x="29.3" y="181.2">GND</text>
<text x="36.1" y="184.2" transform="rotate(-90 36.1 184.2)">P2</text>
<text x="52.5" y="180.6">C1</text>
<text x="52.7" y="184.4">0.1u</text>
<text x="61.3" y="180.6">C3</text>
<text x="61.5" y="184.4">4.7u</text>
<text x="55.2" y="191.3">GND</text>
<text x="73" y="187.5">GND</text>
<text x="92" y="191.3">GND</text>
<text x="31.1" y="192.6">GND</text>
</g>
<g font-size="1.4" fill="#840000">
<text x="60.7" y="102.9" transform="rotate(-90 60.7 102.9)">2</text>
<text x="224.5" y="104.1" transform="rotate(-90 224.5 104.1)">2</text>
<text x="233.4" y="104.1" transform="rotate(-90 233.4 104.1)">2</text>
<text x="242.3" y="104.1" transform="rotate(-90 242.3 104.1)">2</text>
<text x="251.2" y="104.1" transform="rotate(-90 251.2 104.1)">2</text>
<text x="60.7" y="109.2" transform="rotate(-90 60.7 109.2)">1</text>
<text x="224.5" y="110.5" transform="rotate(-90 224.5 110.5)">1</text>
<text x="233.4" y="110.5" transform="rotate(-90 233.4 110.5)">1</text>
<text x="242.3" y="110.5" transform="rotate(-90 242.3 110.5)">1</text>
<text x="251.2" y="110.5" transform="rotate(-90 251.2 110.5)">1</text>
<text x="142" y="156.2" transform="rotate(-90 142 156.2)">2</text>
<text x="149.6" y="158.7" transform="rotate(-90 149.6 158.7)">2</text>
<text x="142" y="162.6" transform="rotate(-90 142 162.6)">1</text>
<text x="149.6" y="165.1" transform="rotate(-90 149.6 165.1)">1</text>
</g>
<g font-size=".7" fill="#840000">
<text x="35.5" y="106.3">10k</text>
<text x="37.5" y="109" transform="rotate(-90 37.5 109)">10k</text>
</g>
</svg>
